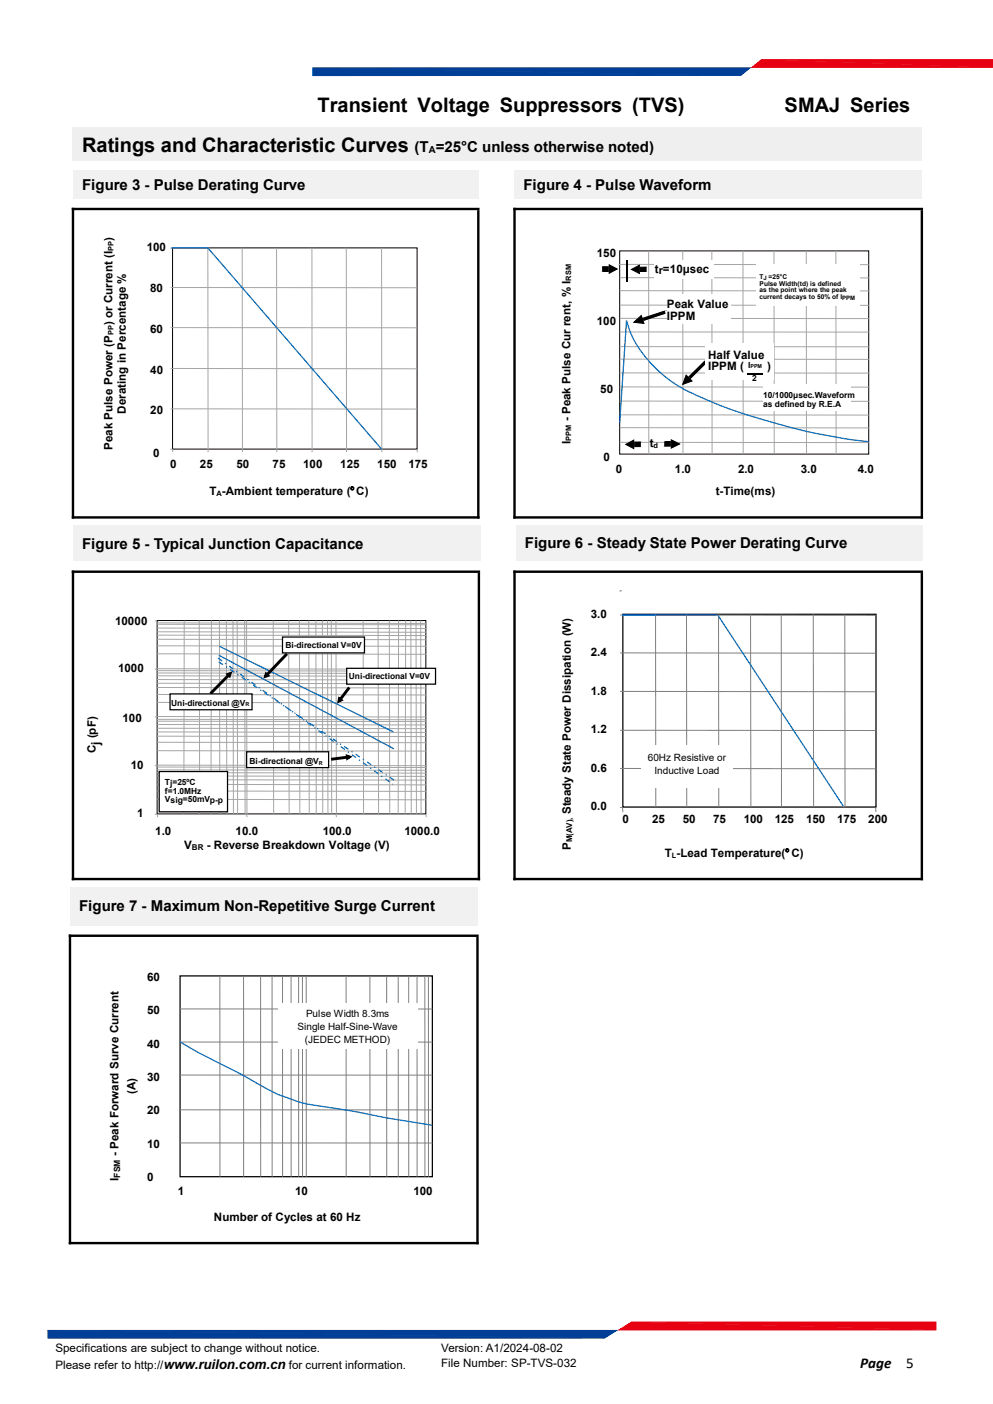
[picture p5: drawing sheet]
<svg xmlns="http://www.w3.org/2000/svg" width="210mm" height="297mm" viewBox="0 0 210 297" stroke-linecap="round" stroke-linejoin="round" font-family="sans-serif">
<path d="M133.6 279.6h64.4" fill="none" stroke="#e60012" stroke-width=".21"/>
<g fill="#e60012">
<path d="M130.7 281.3l2.8-1.7 64.5 1.7z"/>
<path d="M133.6 279.6h64.4v1.7z"/>
</g>
<path d="M10.1 281.4h120.6" fill="none" stroke="#003f98" stroke-width=".21"/>
<path d="M130.7 281.4h67.3" fill="none" stroke="#e60012" stroke-width=".21"/>
<g fill="#003f98">
<path d="M10.1 281.3l117.8 1.8h-117.8z"/>
<path d="M10.1 281.3h120.6l-2.8 1.8z"/>
</g>
<path d="M10.1 283.1h117.8" fill="none" stroke="#003f98" stroke-width=".21"/>
<path d="M161 12.6h49.1" fill="none" stroke="#e60012" stroke-width=".21"/>
<g fill="#e60012">
<path d="M158.8 14.3l2.2-1.7 49.1 1.7z"/>
<path d="M161 12.6h49.1v1.7z"/>
</g>
<path d="M66.1 14.3h92.7" fill="none" stroke="#003f98" stroke-width=".21"/>
<path d="M158.8 14.3h51.3" fill="none" stroke="#e60012" stroke-width=".21"/>
<g fill="#003f98">
<path d="M66.1 14.3l90.6 1.7h-90.6z"/>
<path d="M66.1 14.3h92.7l-2.1 1.7z"/>
</g>
<path d="M66.1 16.1h90.6" fill="none" stroke="#003f98" stroke-width=".21"/>
<path d="M15.4 26.9h179.6v7.1h-179.6z" fill-rule="evenodd" fill="#efefef"/>
<g fill="#f1f1f1">
<path d="M15.4 35.9h85.8v6.1h-85.8z" fill-rule="evenodd"/>
<path d="M108.8 35.9h86.2v6.1h-86.2z" fill-rule="evenodd"/>
<path d="M15.4 111.2h86.3v7.5h-86.3z" fill-rule="evenodd"/>
<path d="M109.1 111.2h86v7.5h-86z" fill-rule="evenodd"/>
<path d="M14.8 187.7h86.2v8.1h-86.2z" fill-rule="evenodd"/>
</g>
<g fill="none" stroke="#000" stroke-width=".51">
<path d="M15.2 44.2h86.2M15.4 44v65.7M101.2 44.5v65.2M108.6 44.2h86.6M108.8 44v65.7M195 44.5v65.2M15.2 109.5h86.2M108.6 109.5h86.6M15.2 120.9h86.3M15.4 120.7v65.5M101.3 121.2v65M108.6 120.9h86.6"/>
<path d="M108.8 120.7v65.5M195 121.2v65M14.5 198h86.7M14.8 197.7v65.5M15.2 186h86.3M101 198.2v65M108.6 186h86.6M14.5 263h86.7"/>
</g>
<g fill="#000">
<path d="M36.5 52.5l.1-.1v42.6l-.1-.1h51.7l-.1 .1v-42.6l.1 .1zM36.4 52.3h51.9v42.8h-51.9z"/>
<path d="M131.2 53.1v43l-.1-.1h52.6l-.1 .1v-43l.1 .1h-52.6zM131 53h52.8v43.2h-52.8z"/>
</g>
<path d="M44 52.4v43.3M51.2 52.4v43.3M58.5 52.4v43.3M73.3 52.4v43.3M80.7 52.4v43.3M36.1 60.8h52.1M36.1 86.5h52.1" fill="none" stroke="#a5a5a5" stroke-width=".26"/>
<path d="M36.1 78h52.1" fill="none" stroke="#a5a5a5" stroke-width=".28"/>
<path d="M66 52.4v43.3M36.1 69.3h52.1" fill="none" stroke="#a5a5a5" stroke-width=".25"/>
<g fill="#a5a5a5">
<path d="M36.4 95h.2l.1 .6-.3 .1z"/>
<path d="M36 95l.5-.1v.2l-.5 .1z"/>
<path d="M36 52.4l.5-.1v.2l-.5 .1z"/>
<path d="M88.1 95h.2l.1 .7h-.2z"/>
</g>
<path d="M36.2 52.3h7.8l36.8 42.6-.2 .2-36.7-42.6 .1 .1h-7.8z" fill="#0070c0"/>
<g fill="none" stroke="#a5a5a5" stroke-width=".26">
<path d="M130.8 56h52.9M131.1 58.8h52.6M144.4 53v43.1M150.6 53v43.1M157.2 53v43.1M163.7 53v43.1M170.5 53v43.1M176.8 53v43.1M131.1 78.9h52.6M131.1 76h52.6M131.1 67.4h52.6M131.1 64.6h52.6"/>
<path d="M131.1 61.5h52.6M131.1 93.6h52.6M131.1 90.5h52.6M131.1 87.8h52.6M131.1 84.9h52.6M131.1 81.9h52.6"/>
</g>
<path d="M137.2 53.1v43M131.1 73.3h52.6M131.1 70.2h52.6" fill="none" stroke="#a5a5a5" stroke-width=".25"/>
<path d="M127.5 56.4h1.4l-1.4 1z" fill="#f00"/>
<path d="M127.5 56.5l.1-.1v1l-.2-.1 1.4-1 .1 .2zM127.4 56.3h1.8l-1.8 1.3z" fill="#a5a5a5"/>
<path d="M127.5 57.4l1.4-1v1z" fill="#f00"/>
<path d="M127.1 57.5l1.9-1.3v1.3zM127.5 57.3h1.4l-.2 .1v-1l.2 .1-1.4 1z" fill="#a5a5a5"/>
<path d="M127.5 56.4h1.4v1h-1.4z" fill-rule="evenodd" fill="#000"/>
<path d="M127.5 56.5l.1-.1v1l-.1-.1h1.4l-.2 .1v-1l.2 .1zM127.4 56.3h1.6v1.2h-1.6z" fill="#000"/>
<path d="M128.9 56l1.6 .9-1.6 .9z" fill="#f00"/>
<path d="M128.7 55.9l2 1-2 1.1zM128.8 56.1l.2-.1v1.8l-.2-.1 1.7-.9v.2z" fill="#a5a5a5"/>
<path d="M128.9 56l1.6 .9-1.6 .9z" fill="#000"/>
<path d="M128.7 55.9l2 1-2 1.1zM128.8 56.1l.2-.1v1.8l-.2-.1 1.7-.9v.2z" fill="#000"/>
<path d="M135.2 57.4l1.4-.9 .1 .9z" fill="#f00"/>
<path d="M135.2 57.3h1.4l-.1 .1v-.9l.2 .1-1.4 .9zM134.9 57.5l1.8-1.2v1.2z" fill="#a5a5a5"/>
<path d="M135.2 56.6l1.5-.1-1.5 .9z" fill="#f00"/>
<path d="M135.1 56.4h1.9l-1.9 1.2zM135.3 56.5v.9l-.1-.1 1.4-.9v.2h-1.4z" fill="#a5a5a5"/>
<path d="M135.2 56.6l1.4-.1 .1 .9h-1.5z" fill-rule="evenodd" fill="#000"/>
<path d="M135.3 56.5v.9l-.1-.1h1.4l-.1 .1v-.9l.1 .1h-1.4zM135.1 56.4h1.6v1.1h-1.6z" fill="#000"/>
<path d="M133.6 57l1.6-.9v1.7z" fill="#f00"/>
<path d="M133.3 57l2-1v2zM133.6 56.9l1.7 .8-.2 .1v-1.7l.2 .1-1.7 .9z" fill="#a5a5a5"/>
<path d="M133.6 57l1.6-.9v1.7z" fill="#000"/>
<path d="M133.3 57l2-1v2zM133.6 56.9l1.7 .8-.2 .1v-1.7l.2 .1-1.7 .9z" fill="#000"/>
<path d="M136 67.8l4.5-2 .1 .5z" fill="#f00"/>
<path d="M135.9 67.7l4.7-1.5-.1 .1-.1-.4h.1l-4.5 2zM135.1 68.1l5.4-2.4 .3 .7-5.6 1.8z" fill="#a5a5a5"/>
<path d="M135.8 67.4l4.7-1.6-4.5 2z" fill="#f00"/>
<path d="M135.7 67.3l5.5-1.8 .1 .1-5.4 2.4zM135.9 67.3l.2 .5-.2-.1 4.5-2 .1 .2-4.6 1.6z" fill="#a5a5a5"/>
<path d="M135.8 67.4l4.7-1.6 .1 .5-4.6 1.5z" fill-rule="evenodd" fill="#000"/>
<path d="M135.9 67.3l.2 .5-.2-.1 4.7-1.5-.1 .1-.1-.4h.1l-4.6 1.6zM135.7 67.3l4.9-1.6 .2 .7-4.9 1.6z" fill="#000"/>
<path d="M134.1 68.2l1.5-1.4 .6 1.6z" fill="#f00"/>
<path d="M133.8 68.2l1.9-1.6 .6 1.9zM134.1 68.1l2.1 .2-.1 .1-.6-1.6h.2l-1.6 1.4z" fill="#a5a5a5"/>
<path d="M134.1 68.2l1.5-1.4 .6 1.6z" fill="#000"/>
<path d="M133.8 68.2l1.9-1.6 .6 1.9zM134.1 68.1l2.1 .2-.1 .1-.6-1.6h.2l-1.6 1.4z" fill="#000"/>
<path d="M149 76.4l.4 .4-3.5 3.3z" fill="#f00"/>
<path d="M148.9 76.5h.2l-3.1 3.7-.2-.1 3.5-3.4v.1zM149 76.3l.5 .5-4.1 4-.1-.1z" fill="#a5a5a5"/>
<path d="M145.6 79.8l3.5-3.4-3.2 3.7z" fill="#f00"/>
<path d="M145.4 79.8l4.2-4 .1 .1-3.8 4.4zM149 76.4l.1 .1-3.4 3.4v-.2l.3 .4h-.2z" fill="#a5a5a5"/>
<path d="M145.6 79.8l3.4-3.4 .4 .4-3.5 3.3z" fill-rule="evenodd" fill="#000"/>
<path d="M145.7 79.7l.3 .4h-.2l3.5-3.4v.1l-.4-.3h.2l-3.4 3.4zM145.4 79.8l3.6-3.5 .5 .5-3.6 3.5z" fill="#000"/>
<path d="M145.1 79.4l1.2 1.2-1.9 .7z" fill="#f00"/>
<path d="M145.1 79.2l1.4 1.4-2.3 .9zM145 79.4h.2l-.7 1.9-.1-.1 1.9-.7v.2z" fill="#a5a5a5"/>
<path d="M145.1 79.4l1.2 1.2-1.9 .7z" fill="#000"/>
<path d="M145.1 79.2l1.4 1.4-2.3 .9zM145 79.4h.2l-.7 1.9-.1-.1 1.9-.7v.2z" fill="#000"/>
<path d="M140.6 93.5h1.4l-1.4 .9z" fill="#f00"/>
<path d="M140.6 93.6l.1-.1v.9l-.2-.1 1.4-.9 .1 .2zM140.5 93.4h1.8l-1.8 1.2z" fill="#a5a5a5"/>
<path d="M140.6 94.4l1.4-.9v.9z" fill="#f00"/>
<path d="M140.2 94.5l1.9-1.2v1.2zM140.6 94.3h1.4l-.1 .1v-.9l.1 .1-1.3 .9z" fill="#a5a5a5"/>
<path d="M140.6 93.5h1.4v.9h-1.4z" fill-rule="evenodd" fill="#000"/>
<path d="M140.6 93.6l.1-.1v.9l-.1-.1h1.4l-.1 .1v-.9l.1 .1zM140.5 93.4h1.6v1.1h-1.6z" fill="#000"/>
<path d="M142 93l1.7 .9-1.7 .9z" fill="#f00"/>
<path d="M141.9 92.9l2 1-2 1zM141.9 93.2l.2-.1v1.7l-.2-.1 1.8-.9v.2z" fill="#a5a5a5"/>
<path d="M142 93l1.7 .9-1.7 .9z" fill="#000"/>
<path d="M141.9 92.9l2 1-2 1zM141.9 93.2l.2-.1v1.7l-.2-.1 1.8-.9v.2z" fill="#000"/>
<path d="M134 94.5l1.4-1v.9z" fill="#f00"/>
<path d="M134 94.4h1.4l-.1 .1v-1l.2 .1-1.4 1zM133.7 94.6l1.8-1.3v1.3z" fill="#a5a5a5"/>
<path d="M134 93.5h1.4l-1.4 1z" fill="#f00"/>
<path d="M133.9 93.4h1.9l-1.9 1.3zM134.1 93.5v1l-.1-.1 1.4-1v.2h-1.4z" fill="#a5a5a5"/>
<path d="M134 93.5h1.4v.9l-1.4 .1z" fill-rule="evenodd" fill="#000"/>
<path d="M134.1 93.5v1l-.1-.1h1.4l-.1 .1v-1l.1 .1h-1.4zM133.9 93.4h1.6v1.2h-1.6z" fill="#000"/>
<path d="M132.4 94l1.6-.9v1.8z" fill="#f00"/>
<path d="M132.1 94l2-1.1v2.2zM132.4 93.9l1.7 .9-.2 .1v-1.8l.2 .1-1.7 .9z" fill="#a5a5a5"/>
<path d="M132.4 94l1.6-.9v1.8z" fill="#000"/>
<path d="M132.1 94l2-1.1v2.2zM132.4 93.9l1.7 .9-.2 .1v-1.8l.2 .1-1.7 .9z" fill="#000"/>
<g fill="#0070c0">
<path d="M132.4 67.8h.2l-1.4 21.7h-.3z"/>
<path d="M132.4 67.9l.2-.1 .9 2.6 .8 1.7 1 1.6 1.7 2.2 3.3 3.3 2.2 1.7 2.4 1.4 7.8 3.5 8.9 2.9 9.1 2.5 7.4 1.4 5.6 .7v.3l-3.7-.5-3.8-.6a116.8 116.8 0 0 1-32.2-10.4 25.8 25.8 0 0 1-11.1-12.5z"/>
</g>
<path d="M132.5 55.2v4.5" fill="none" stroke="#000" stroke-width=".26"/>
<g fill="#fff">
<path d="M138.3 55.2h12.6v3.8h-12.6z" fill-rule="evenodd"/>
<path d="M159.9 55.9h21.9v8.9h-21.9z" fill-rule="evenodd"/>
<path d="M149.3 72.6h14.4v7.7h-14.4z" fill-rule="evenodd"/>
<path d="M141.1 62.3h13.5v6.3h-13.5z" fill-rule="evenodd"/>
<path d="M161.4 81.2h18.6v5.6h-18.6z" fill-rule="evenodd"/>
</g>
<path d="M158 79h3.2" fill="none" stroke="#000" stroke-width=".26"/>
<path d="M33.2 131.4l.1-.1v40.9l-.1-.1h56.9l-.1 .1v-40.9l.1 .1zM33.1 131.2h57.1v41.1h-57.1z" fill="#000"/>
<g fill="#a5a5a5">
<path d="M32.7 131.3l.5-.1 .1 .2-.5 .1z"/>
<path d="M32.7 151.6l.5-.1 .1 .2-.5 .1z"/>
<path d="M32.7 161.9l.5-.1 .1 .2-.5 .1z"/>
<path d="M32.7 172.2l.5-.1 .1 .2-.5 .1z"/>
<path d="M33.1 172.2h.2l.1 .6-.2 .1z"/>
<path d="M52 172.2h.2l.1 .6-.2 .1z"/>
<path d="M70.9 172.2h.3l.1 .6-.2 .1z"/>
<path d="M90 172.2h.2l.1 .6-.3 .1z"/>
</g>
<path d="M33.2 131.8h56.9M33.2 166h56.9M33.2 161.9h56.9" fill="none" stroke="#a5a5a5" stroke-width=".34"/>
<g fill="none" stroke="#a5a5a5" stroke-width=".32">
<path d="M33.2 138.4h56.9M33.2 136.7h56.9M33.2 133.7h56.9M33.2 132.9h56.9M33.2 132.1h56.9M44.7 131.3v40.9M47.9 131.3v40.9M49.3 131.3v40.9M51.8 131.3v40.9M61.1 131.3v40.9M65.4 131.3v40.9M71.1 131.3v40.9"/>
<path d="M80 131.3v40.9M85.7 131.3v40.9M33.2 154.9h56.9M33.2 151.6h56.9M33.2 148.6h56.9M33.2 147h56.9M33.2 145.5h56.9M33.2 144.6h56.9M33.2 142.4h56.9M33.2 141.9h56.9M33.2 141.5h56.9M33.2 169.1h56.9"/>
<path d="M33.2 163.5h56.9M33.2 162.3h56.9"/>
</g>
<g fill="none" stroke="#a5a5a5" stroke-width=".3">
<path d="M33.2 135.3h56.9M33.2 134.4h56.9M38.9 131.3v40.9M42.2 131.3v40.9M46.5 131.3v40.9M50.2 131.3v40.9M52.2 131.3v40.9M57.8 131.3v40.9M63.4 131.3v40.9M66.8 131.3v40.9M68.2 131.3v40.9M69.3 131.3v40.9"/>
<path d="M70.1 131.3v40.9M76.8 131.3v40.9M82.4 131.3v40.9M84.3 131.3v40.9M86.9 131.3v40.9M88 131.3v40.9M89 131.3v40.9M33.2 158.8h56.9M33.2 157.1h56.9M33.2 155.8h56.9M33.2 154.1h56.9M33.2 153.3h56.9"/>
<path d="M33.2 152.6h56.9M33.2 152.2h56.9M33.2 143.8h56.9M33.2 143h56.9M33.2 167.4h56.9M33.2 165h56.9M33.2 164.2h56.9M33.2 162.9h56.9"/>
</g>
<g fill="#0070c0">
<path d="M46.5 136.6l36.8 18.1-.1 .3-36.9-18.2z"/>
<path d="M46.3 138.5l37.1 19.8-.1 .2-37.1-19.8z"/>
<path d="M46.2 139.1l.8 .6-.1 .2-.9-.6zM47.7 140.2l.2 .1-.2 .3-.2-.2zM48.5 140.8l.9 .6-.2 .2-.8-.6zM50 141.9l.3 .1-.2 .3-.2-.2zM50.9 142.5l.9 .6-.2 .2-.8-.6zM52.4 143.6l.2 .1-.1 .3-.2-.2zM53.3 144.2l.8 .6-.1 .2-.9-.6zM54.8 145.3l.2 .1-.2 .3-.2-.2zM55.6 145.9l.9 .6-.2 .2-.8-.6zM57.1 147l.2 .1-.1 .3-.2-.2zM58 147.6l.8 .6-.1 .2-.9-.6zM59.5 148.7l.2 .2-.2 .2-.2-.2zM60.3 149.3l.9 .6-.2 .3-.8-.7zM61.8 150.4l.3 .2-.2 .2-.2-.2zM62.7 151l.9 .6-.2 .3-.8-.7zM64.2 152.1l.2 .2-.1 .2-.2-.2zM65.1 152.7l.8 .6-.1 .3-.9-.7zM66.6 153.8l.2 .2-.2 .2-.2-.2zM67.4 154.4l.9 .6-.2 .3-.8-.7zM68.9 155.5l.2 .2-.1 .2-.2-.2zM69.8 156.1l.8 .6-.1 .3-.9-.7zM71.3 157.2l.2 .2-.2 .2-.2-.2zM72.1 157.8l.9 .7-.2 .2-.8-.7zM73.6 158.9l.3 .2-.2 .2-.2-.2zM74.5 159.5l.9 .7-.2 .2-.8-.6zM76 160.6l.2 .2-.1 .2-.2-.2zM76.9 161.2l.8 .7-.1 .2-.9-.6zM78.4 162.3l.2 .2-.2 .2-.2-.2zM79.2 162.9l.9 .7-.2 .2-.8-.6zM80.7 164l.2 .2-.1 .2-.2-.2zM81.6 164.6l.8 .7-.1 .2-.9-.6zM83.1 165.7l.1 .1-.2 .2-.1-.1z"/>
<path d="M82.5 164.3l.9 .6-.1 .2-.9-.6zM81.6 163.7l.3 .2-.2 .2-.2-.1zM80.1 162.7l.9 .6-.2 .2-.8-.6zM79.2 162.1l.3 .2-.2 .2-.2-.2zM77.7 161.1l.9 .6-.2 .2-.8-.6zM76.8 160.5l.2 .1-.1 .2-.2-.1zM75.3 159.4l.9 .6-.2 .3-.9-.6zM74.4 158.8l.2 .2-.1 .2-.2-.1zM72.9 157.8l.9 .6-.2 .2-.9-.6zM72 157.2l.2 .2-.1 .2-.2-.2zM70.5 156.2l.8 .6-.1 .2-.9-.6zM69.6 155.6l.2 .1-.1 .3-.3-.2zM68.1 154.6l.8 .5-.1 .3-.9-.6zM67.2 154l.2 .1-.2 .2-.2-.1zM65.6 152.9l.9 .6-.1 .2-.9-.6zM64.8 152.3l.2 .2-.2 .2-.2-.1zM63.2 151.3l.9 .6-.1 .2-.9-.6zM62.4 150.7l.2 .2-.2 .2-.2-.2zM60.8 149.7l.9 .6-.2 .2-.8-.6zM59.9 149.1l.3 .1-.2 .2-.2-.1zM58.4 148l.9 .6-.2 .3-.8-.6zM57.5 147.4l.2 .2-.1 .2-.2-.1zM56 146.4l.9 .6-.2 .2-.9-.6zM55.1 145.8l.2 .2-.1 .2-.2-.2zM53.6 144.8l.9 .6-.2 .2-.9-.6zM52.7 144.2l.2 .1-.1 .3-.2-.2zM51.2 143.2l.8 .5-.1 .3-.9-.6zM50.3 142.6l.2 .1-.1 .2-.3-.1zM48.8 141.5l.8 .6-.1 .2-.9-.6zM47.9 140.9l.2 .2-.1 .2-.3-.2zM46.3 139.9l.9 .6-.1 .2-.9-.6z"/>
</g>
<path d="M32.7 141.5l.5-.1 .1 .2-.5 .1z" fill="#a5a5a5"/>
<path d="M33.7 163.2h14.4v8.5h-14.4z" fill-rule="evenodd" fill="#fff"/>
<g fill="#000">
<path d="M47.7 142.5l1 1 .5-1.5zM48.4 142.3l-4.1 4.2 .4 .4 4.2-4.2z"/>
<path d="M56.1 142.1l-.4 1.5 1.5-.6zM60.5 138.1l-4.6 4.7 .5 .5 4.5-4.8z"/>
<path d="M71.6 147.3l-.3 1.6 1.4-.7zM73.6 145.2l-2.1 2.9 .5 .4 2.1-2.9z"/>
<path d="M73.1 159.5l.2 1.4 1.3-.9zM70 160.3l.1 .6 3.8-.5-.1-.6z"/>
<path d="M33.8 163.2v8.5l-.1-.1h14.4l-.1 .1v-8.5l.1 .1h-14.4zM33.5 163.1h14.8v8.8h-14.8z"/>
</g>
<path d="M59.7 134.7h17.4v3.4h-17.4z" fill-rule="evenodd" fill="#fff"/>
<path d="M59.7 134.9l.2-.1v3.3l-.2-.1h17.4l-.2 .1v-3.3l.2 .1zM59.6 134.6h17.6v3.6h-17.6z" fill="#000"/>
<path d="M73.3 141.4h18.8v3.3h-18.8z" fill-rule="evenodd" fill="#fff"/>
<path d="M73.5 141.4v3.3l-.2-.1h18.8l-.1 .1v-3.3l.1 .1h-18.8zM73.2 141.2h19v3.7h-19z" fill="#000"/>
<path d="M52.2 159h17.3v3.4h-17.3z" fill-rule="evenodd" fill="#fff"/>
<path d="M52.2 159.2l.1-.2v3.4l-.1-.1h17.3l-.1 .1v-3.4l.1 .2zM52 158.9h17.6v3.6h-17.6z" fill="#000"/>
<path d="M36 146.8h17.3v3.4h-17.3z" fill-rule="evenodd" fill="#fff"/>
<path d="M36 146.9l.1-.1v3.3l-.1-.1h17.3l-.1 .1v-3.3l.1 .1zM35.8 146.7h17.6v3.6h-17.6z" fill="#000"/>
<path d="M131 124.9h.5v.2h-.5z" fill="#7f7f7f"/>
<path d="M131.7 130.1l.2-.2v40.8l-.2-.1h53.6l-.2 .1v-40.8l.2 .2zM131.6 129.8h53.8v41.1h-53.8z" fill="#000"/>
<path d="M131.1 138.1h54.1M131.1 130.1h54.1M158.8 130v40.7M172 130v40.7M131.1 146.3h54.1M131.1 162.6h54.1" fill="none" stroke="#7f7f7f" stroke-width=".28"/>
<path d="M138.7 130v40.7M145.2 130v40.7M152 130v40.7M165.2 130v40.7M178.7 130v40.7M131.1 154.5h54.1" fill="none" stroke="#7f7f7f" stroke-width=".26"/>
<g fill="#7f7f7f">
<path d="M131.1 170.7h.5l.1 .2h-.5z"/>
<path d="M131.6 170.8h.2v1h-.2z"/>
<path d="M185.1 170.8h.2v1h-.2z"/>
</g>
<path d="M151.8 130.2l26.6 40.4z" fill="#fff"/>
<path d="M151.7 130.2l.2-.1 26.6 40.4-.2 .1z" fill="#0070c0"/>
<path d="M135.6 157.6h19.4v9h-19.4z" fill-rule="evenodd" fill="#fff"/>
<path d="M131.6 130.1h20" fill="none" stroke="#0070c0" stroke-width=".3"/>
<path d="M38.2 206.4v42.5l-.1-.1h53.3l-.1 .1v-42.5l.1 .2h-53.3zM38 206.3h53.6v42.8h-53.6z" fill="#000"/>
<g fill="none" stroke="#7f7f7f" stroke-width=".23">
<path d="M38.1 213.4h53.3M46.5 206.4v42.5M51.5 206.4v42.5M55.1 206.4v42.5M57.5 206.4v42.5M59.8 206.4v42.5M61.6 206.4v42.5M63.2 206.4v42.5M64 206.4v42.5M64.8 206.4v42.5M73.2 206.4v42.5M78.2 206.4v42.5"/>
<path d="M81.8 206.4v42.5M84.2 206.4v42.5M86.4 206.4v42.5M88.2 206.4v42.5M89.9 206.4v42.5M90.6 206.4v42.5M38.1 234.8h53.3M38.1 227.4h53.3M38.1 220.4h53.3M38.1 241.8h53.3"/>
</g>
<path d="M38.1 220.3l3.8 2.2 8.7 4.4 7.3 4 4.9 1.9 3.1 .8 7.9 1.2 7.9 1.5 9.3 1.5 .5 .1-.1 .3-9.7-1.6-7.9-1.5-8-1.3-3-.7-3.8-1.4-1.6-.7-6.9-3.9-9.4-4.8-3.1-1.8z" fill="#0070c0"/>
<path d="M58.8 212.2h29.5v9.6h-29.5z" fill-rule="evenodd" fill="#fff"/>
<g font-size="4.2">
<text x="67.1" y="23.6">Transient Voltage Suppressors (TVS)</text>
<text x="165.9" y="23.6">SMAJ Series</text>
<text x="17.4" y="32.1">Ratings and Characteristic Curves</text>
</g>
<g font-size="3.2">
<text x="87.7" y="32.2">(T =25°C unless otherwise noted)</text>
<text x="17.4" y="40.1">Figure 3 - Pulse Derating Curve</text>
<text x="110.7" y="40.1">Figure 4 - Pulse Waveform</text>
<text x="17.4" y="116.2">Figure 5 - Typical Junction Capacitance</text>
<text x="111" y="116">Figure 6 - Steady State Power Derating Curve</text>
<text x="16.7" y="192.8">Figure 7 - Maximum Non-Repetitive Surge Current</text>
<text x="181.9" y="289.5">Page</text>
<text x="191.6" y="289.5">5</text>
</g>
<text font-size="2.8" x="34.6" y="289.6">www.ruilon.com.cn</text>
<g font-size="2.5">
<text x="23.8" y="50.9" transform="rotate(-90 23.8 50.9)">)</text>
<text x="31" y="53.2">100</text>
<text x="126.2" y="54.4">150</text>
<text x="138.5" y="57.7">tr=10μsec</text>
<text x="31.7" y="61.8">80</text>
<text x="141.1" y="65.3">Peak Value</text>
<text x="23.8" y="68.8" transform="rotate(-90 23.8 68.8)">) or Current (I</text>
<text x="31.7" y="70.4">60</text>
<text x="126.2" y="68.8">100</text>
<text x="141.1" y="67.7">I</text>
<text x="141.7" y="67.7">PPM</text>
<text x="149.8" y="75.9">Half Value</text>
<text x="31.8" y="79.1">40</text>
<text x="127" y="83.1">50</text>
<text x="149.8" y="78.3">IPPM (</text>
<text x="162.2" y="78.3">)</text>
<text x="26.6" y="87.6" transform="rotate(-90 26.6 87.6)">Derating in Percentage %</text>
<text x="31.8" y="87.6">20</text>
<text x="120.6" y="89.1" transform="rotate(-90 120.6 89.1)">- Peak Pulse Cur rent, % I</text>
<text x="23.8" y="95.2" transform="rotate(-90 23.8 95.2)">Peak Pulse Power (P</text>
<text x="120.6" y="94" transform="rotate(-90 120.6 94)">I</text>
<text x="137.4" y="94.6">t</text>
<text x="32.4" y="96.6">0</text>
<text x="36" y="99">0</text>
<text x="42.3" y="99">25</text>
<text x="50" y="99">50</text>
<text x="57.7" y="99">75</text>
<text x="64.1" y="99">100</text>
<text x="72" y="99">125</text>
<text x="79.8" y="99">150</text>
<text x="86.4" y="99">175</text>
<text x="127.6" y="97.5">0</text>
<text x="130.3" y="100.1">0</text>
<text x="142.7" y="100.1">1.0</text>
<text x="156.1" y="100.1">2.0</text>
<text x="169.4" y="100.1">3.0</text>
<text x="181.4" y="100.1">4.0</text>
<text x="44.3" y="104.8">T -Ambient temperature (ºC)</text>
<text x="151.4" y="104.7">t-Time(ms)</text>
<text x="125" y="130.7">3.0</text>
<text x="24.3" y="132.3">10000</text>
<text x="25" y="142.2">1000</text>
<text x="125" y="138.9">2.4</text>
<text x="125" y="147">1.8</text>
<text x="25.9" y="152.7">100</text>
<text x="125" y="155.1">1.2</text>
<text x="20.3" y="159.3" transform="rotate(-90 20.3 159.3)">C (pF)</text>
<text x="21.1" y="157.6" transform="rotate(-90 21.1 157.6)">j</text>
<text x="27.7" y="162.6">10</text>
<text x="125" y="163.2">0.6</text>
<text x="29" y="172.8">1</text>
<text x="120.7" y="172.2" transform="rotate(-90 120.7 172.2)">Steady State Power Dissipation (W)</text>
<text x="125" y="171.3">0.0</text>
<text x="32.9" y="176.7">1.0</text>
<text x="38.9" y="179.6">V</text>
<text x="43.8" y="179.6">- Reverse Breakdown Voltage (V)</text>
<text x="49.8" y="176.7">10.0</text>
<text x="68.2" y="176.7">100.0</text>
<text x="85.5" y="176.7">1000.0</text>
<text x="120.7" y="179.8" transform="rotate(-90 120.7 179.8)">P</text>
<text x="131.7" y="174.1">0</text>
<text x="137.9" y="174.1">25</text>
<text x="144.4" y="174.1">50</text>
<text x="150.8" y="174.1">75</text>
<text x="157.3" y="174.1">100</text>
<text x="163.9" y="174.1">125</text>
<text x="170.5" y="174.1">150</text>
<text x="177" y="174.1">175</text>
<text x="183.6" y="174.1">200</text>
<text x="140.6" y="181.4">T -Lead Temperature(ºC)</text>
<text x="31.1" y="207.5">60</text>
<text x="31.1" y="214.5">50</text>
<text x="31.1" y="221.6">40</text>
<text x="28.6" y="231.4" transform="rotate(-90 28.6 231.4)">(A)</text>
<text x="31.1" y="228.6">30</text>
<text x="31.1" y="235.7">20</text>
<text x="25.1" y="244.6" transform="rotate(-90 25.1 244.6)">- Peak Forward Surve Current</text>
<text x="31.1" y="242.8">10</text>
<text x="25.1" y="249.8" transform="rotate(-90 25.1 249.8)">I</text>
<text x="31.1" y="249.8">0</text>
<text x="37.6" y="252.8">1</text>
<text x="62.4" y="252.8">10</text>
<text x="87.4" y="252.8">100</text>
<text x="45.3" y="258.2">Number of Cycles at 60 Hz</text>
<text x="11.7" y="286.1">Specifications are subject to change without notice.</text>
<text x="93.3" y="286.1">Version: A1/2024-08-02</text>
<text x="11.7" y="289.6">Please refer to http://</text>
<text x="61.1" y="289.6">for current information.</text>
<text x="93.3" y="289.2">File Number: SP-TVS-032</text>
</g>
<g font-size="2.1">
<text x="137" y="160.9">60Hz Resistive or</text>
<text x="138.4" y="163.7">Inductive Load</text>
<text x="64.7" y="215.1">Pulse Wi</text>
<text x="73.2" y="215.1">dth 8.</text>
<text x="78.4" y="215.1">3ms</text>
<text x="62.9" y="217.9">S</text>
<text x="64.3" y="217.9">i</text>
<text x="64.5" y="220.7">(</text>
<text x="64.9" y="217.9">ngle Half</text>
<text x="65.2" y="220.7">JEDEC METH</text>
<text x="73.2" y="217.9">-</text>
<text x="73.9" y="217.9">Sine-</text>
<text x="78.7" y="220.7">OD</text>
<text x="78.8" y="217.9">Wa</text>
<text x="81.8" y="220.7">)</text>
<text x="81.9" y="217.9">ve</text>
</g>
<text font-size="2" x="90.7" y="32.4">A</text>
<g font-size="1.8">
<text x="158.2" y="77.7">I</text>
<text x="159.1" y="80.7">2</text>
<text x="161.4" y="84.3">10/1000μsec.Waveform</text>
<text x="161.4" y="86">as defined by R.E.A</text>
<text x="34.9" y="166.1">Tj=25ºC</text>
<text x="34.9" y="167.9">f=1.0MHz</text>
<text x="34.9" y="169.6">Vsig=50mVp-p</text>
<text x="25.4" y="249.1" transform="rotate(-90 25.4 249.1)">FSM</text>
</g>
<g font-size="1.8" fill="#050000">
<text x="60.4" y="137.1">Bi-directional V=0V</text>
<text x="73.8" y="143.6">Uni-directional V=0V</text>
<text x="36.2" y="149.2">Uni-directional @V</text>
<text x="52.8" y="161.6">Bi-directional @V</text>
</g>
<g font-size="1.7">
<text x="40.6" y="179.8">BR</text>
<text x="121" y="178.2" transform="rotate(-90 121 178.2)">M(AV),</text>
</g>
<g font-size="1.6">
<text x="24" y="53.1" transform="rotate(-90 24 53.1)">PP</text>
<text x="120.8" y="59.4" transform="rotate(-90 120.8 59.4)">RSM</text>
<text x="24" y="71" transform="rotate(-90 24 71)">PP</text>
<text x="120.8" y="93.3" transform="rotate(-90 120.8 93.3)">PPM</text>
<text x="138.2" y="94.8">d</text>
<text x="45.8" y="105">A</text>
<text x="142.1" y="181.6">L</text>
</g>
<g font-size="1.4">
<text x="160.7" y="59">TJ =25°C</text>
<text x="160.7" y="60.4">Pulse Width(td) is defined</text>
<text x="160.7" y="61.8">as the point where the peak</text>
<text x="160.7" y="63.2">current decays to 50% of IPPM</text>
</g>
<text font-size="1.1" x="158.7" y="77.9">PPM</text>
<g font-size="1.1" fill="#050000">
<text x="51.9" y="149.4">R</text>
<text x="67.4" y="161.7">R</text>
</g>
</svg>
